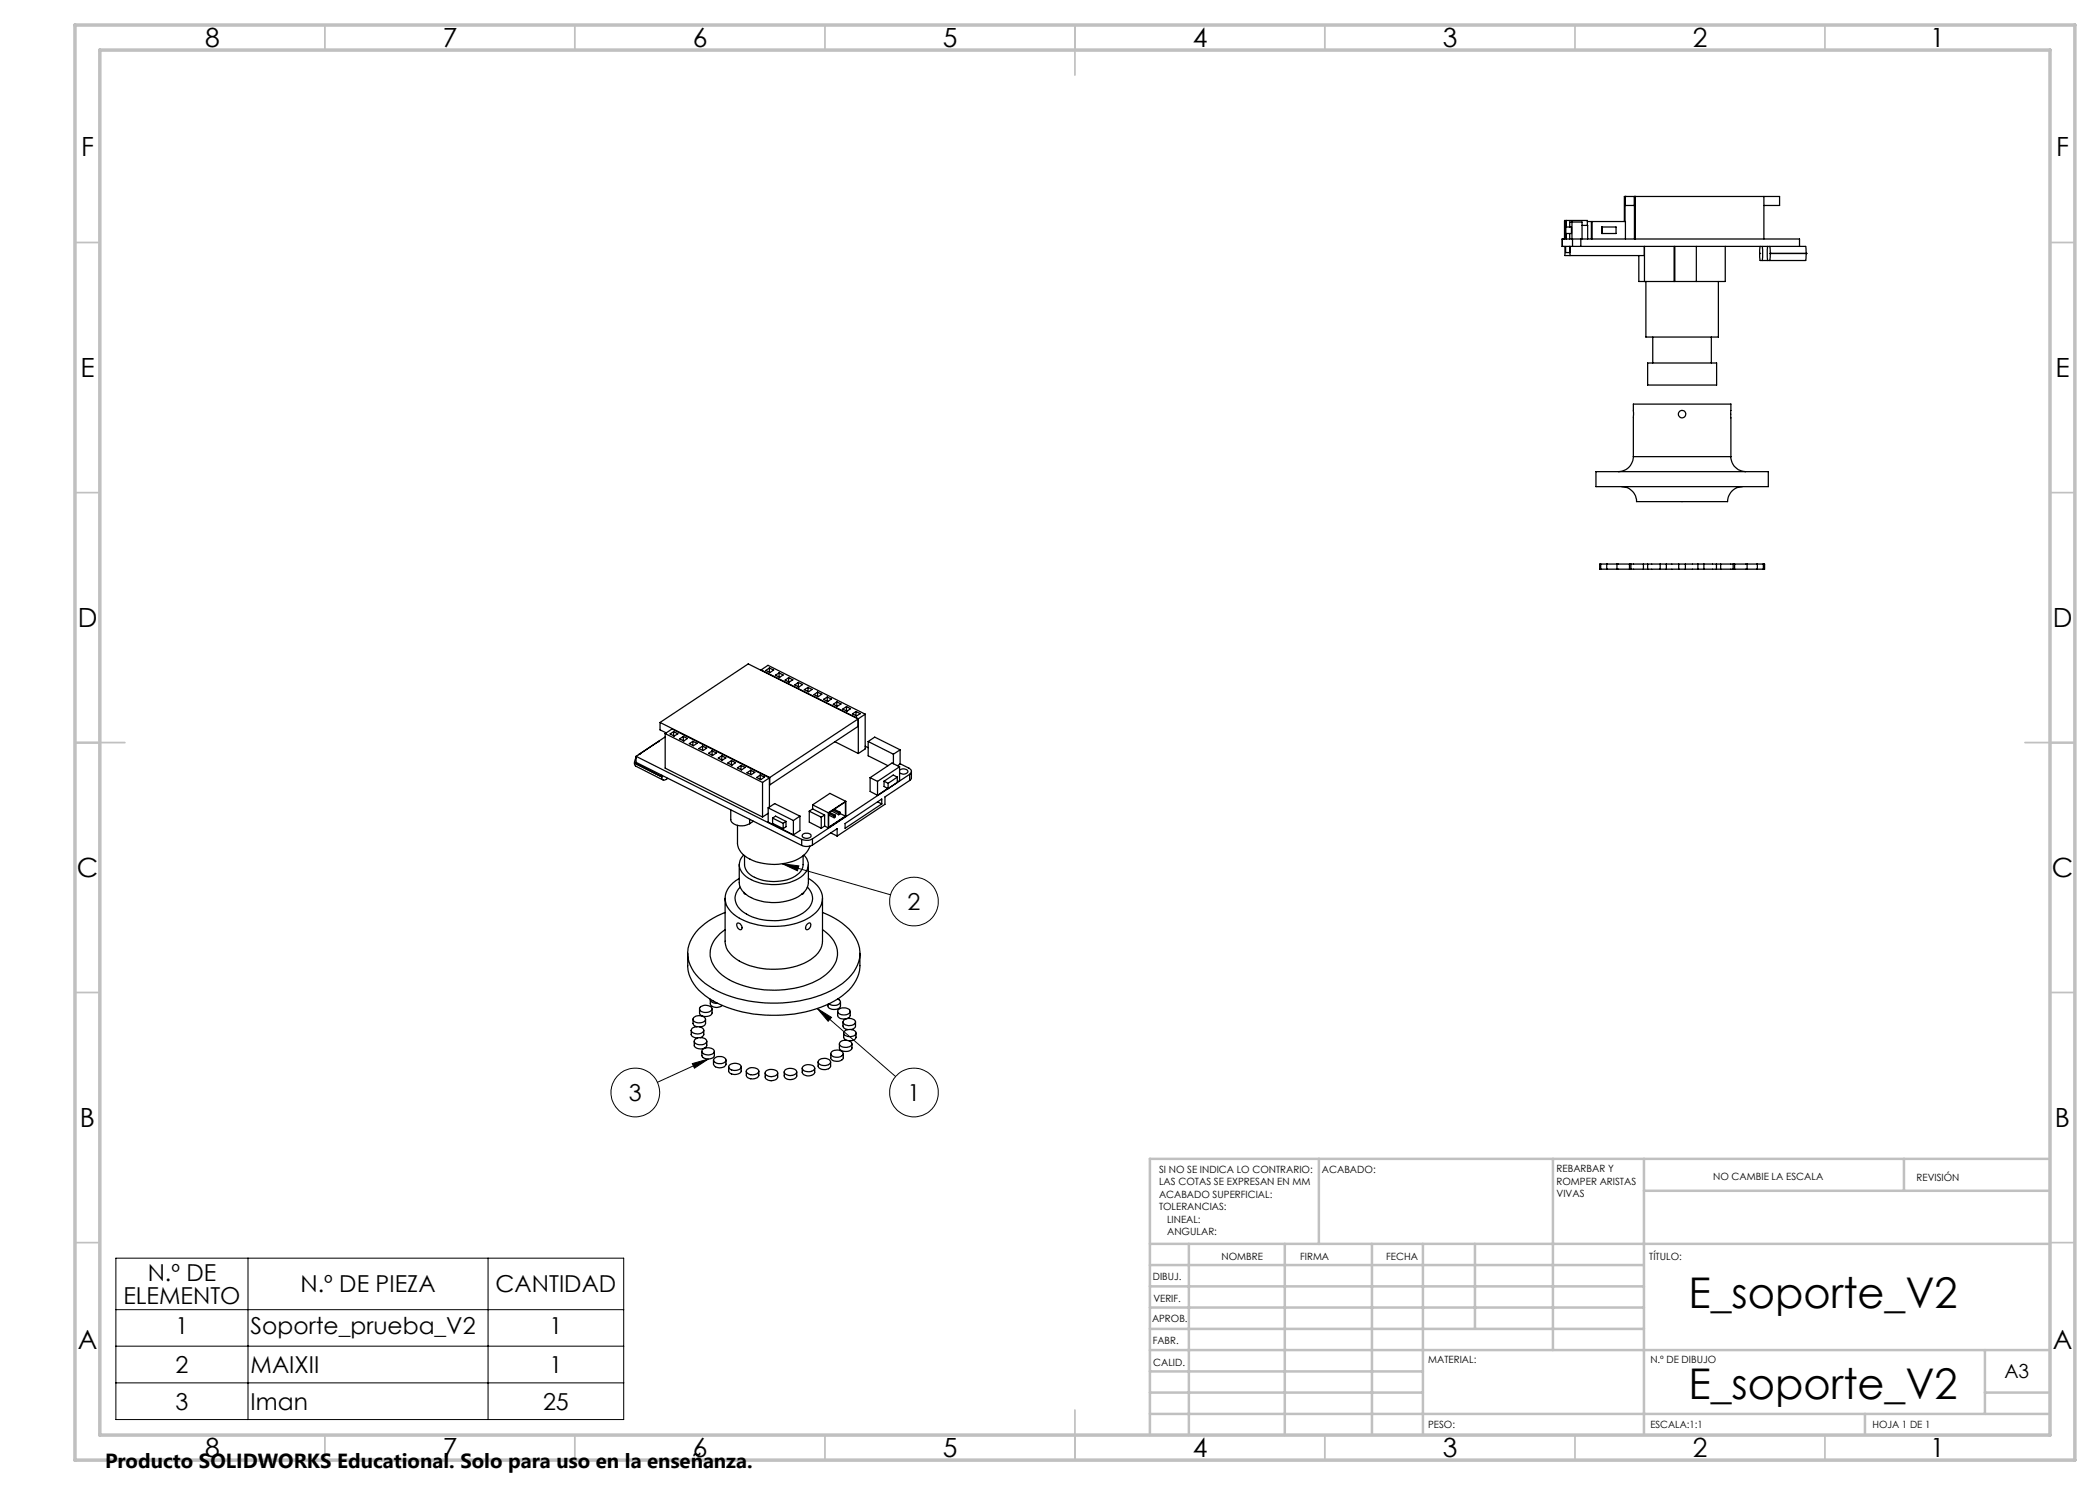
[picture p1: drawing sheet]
<svg xmlns="http://www.w3.org/2000/svg" width="420mm" height="297mm" viewBox="0 0 420 297" stroke-linecap="round" stroke-linejoin="round" font-family="sans-serif">
<g fill="none" stroke="#000" stroke-width=".25">
<path d="M325 39.3h.1M325 39.3v5M326.9 39.3h.1M326.9 39.3v8.5M327.1 39.3v8.5M352.8 39.3v8.5M312.5 47.8h.1M312.5 49.3h.1M312.5 47.8v1.5M312.5 47.8h2M312.5 49.3h.5v1.8h15.9v-1.8M312.9 47.7h.4"/>
<path d="M312.9 44.2h.4M313 45.4h1.3v1.3h-1.3zM313.1 49.3h.8v1.2h-.8zM313.2 45.4v1.3M313.3 44.1v1.3M313.3 46.7v1.1M313.9 45.4v-1h2.5v3.4M313.9 46.7v1.1M314.4 44.4v3.4M314.5 47.8h1.7M314.5 49.3h1.7M314.5 47.8v1.5"/>
<path d="M314.5 49.3h-.5v1.8M316.2 49.3h44.9l.1 1.4M316.2 47.8v1.5M316.2 47.8h43.7v1.5M316.4 45.1h1.1v2.7M317.5 44.3h7.6v3.5M317.5 45.1v-1h-4.6v3.7M318.3 44.3v3.5M318.4 44.3v3.5M320.4 45.4h2.8v1.3h-2.8zM320.4 45.4v1.3M325 41.1h1.9"/>
<path d="M326.9 41.1h.1M327.8 51.1v5.2h7.2M328.9 49.3v7M329.2 56.3v11.1h14.5v-11.1M334.8 49.3v7M335 56.3h4.3M335 49.3v7M339.3 49.3v7M345.1 49.3v7h-5.8M351.9 50.7l.1 1.4h9.1l.1-1.4M351.9 50.7h.1M352 49.3l-.1 1.4"/>
<path d="M352.4 49.3l.1 .6-.1 2.2M352.8 41.1h3.1v-1.8h-31v5M353.6 49.3l-.2 .6 .2 2.2M353.9 49.3l.1 1.4M354 50.7l-.1 1.4M354 50.7h.1M354 50.7h7.2M361.2 50.7h.1M329.5 72.6h13.8v4.4h-13.8zM330.6 67.4v5.2M342.3 67.4v5.2M319.2 94.3h34.5v3h-34.5z"/>
<path d="M324.3 97.3a3.1 3.1 0 0 1 3 3h18.2a3.1 3.1 0 0 1 3-3M326.7 91.3a3 3 0 0 1-3 3M326.7 91.3v-10.5h19.5v10.5M326.7 91.3h19.5M346.2 91.3a3 3 0 0 0 3 3M320.1 113.8h1.2M320.1 112.8h1.2M320.1 112.8h-.2v1h.2M320.1 112.8v1M321.3 113.8h2.1M321.3 112.8h2.1M321.3 112.8v1"/>
<path d="M323.4 112.8h2.5M323.4 113.8h2.5M323.4 112.8v1M325.9 113.8h.3M325.9 112.8h.3M325.9 112.8v1M326.2 113.8h2.5M326.2 112.8h2.5M326.2 112.8v1M328.7 112.8h.8M328.7 113.8h.8M328.7 112.8v1"/>
<path d="M329.5 113.8h2.5M329.5 112.8h2.5M329.5 112.8v1M332 113.8h1.3M332 112.8h1.3M332 112.8v1M333.3 113.8h2.4M333.3 112.8h2.4M333.3 112.8v1M335.7 112.8h1.4M335.7 113.8h1.4M335.7 112.8v1"/>
<path d="M337.1 113.8h2.5M337.1 112.8h2.5M337.1 112.8v1M339.6 112.8h1.2M339.6 113.8h1.2M339.6 112.8v1M340.8 113.8h2.5M340.8 112.8h2.5M340.8 112.8v1M343.3 112.8h.8M343.3 113.8h.8M343.3 112.8v1"/>
<path d="M344.1 112.8h2.5M344.1 113.8h2.5M344.1 112.8v1M346.6 112.8h.3M346.6 113.8h.3M346.6 112.8v1M346.9 113.8h2.5M346.9 112.8h2.5M346.9 112.8v1M349.4 113.8h2.1M349.4 112.8h2.1M349.4 112.8v1"/>
<path d="M351.5 112.8h1.1M351.5 113.8h1.1M351.5 112.8v1M352.6 113.8h.1M352.6 112.8h.1M352.7 112.8h.2v1h-.2M352.7 112.8v1M152.2 134l19.5 9.8M152.2 134l1.4-.9 19.4 9.7M152.2 134v.1M153.2 134.1l.7-.5 .8 .4-.7 .5zM153.9 133.6v.8"/>
<path d="M155.1 135l.7-.4 .8 .4-.7 .5zM155.8 134.6v.8M157 136l.7-.5 .9 .5-.8 .4zM157.7 135.5v.9M159 137l.7-.5 .8 .4-.7 .5zM159.7 136.5v.8M160.9 137.9l.7-.4 .8 .4-.7 .5zM161.6 137.5v.8M162.8 138.9l.7-.5 .9 .4-.8 .5zM163.5 138.4v.9M164.7 139.9l.8-.5 .8 .4-.7 .5zM165.5 139.4v.9"/>
<path d="M126.9 152.6h.1M126.9 152.6l.3 .6 5.4 2.8M126.9 152.6l5.4 2.8M127.2 151.5l-.3 1.1M127.2 151.3l33.1 16.6M127.2 151.3v1.2l33.1 16.6M127.8 150.9h.1M131.7 148.3h.1M131.7 148.3l-3.9 2.6M131.8 148.2l-.1 .1M132 144.5l17.6-11.7 22 11-17.6 11.7M132 144.5v1.5l1.2 .6"/>
<path d="M132 144.5l22 11M132.3 155.4a.56 .56 0 0 0 .3 .6 .56 .56 0 0 0 .6-.1l.4-.2M132.3 155.4h.1M132.4 155l-.1 .4M133 147.4l-5.8 3.9M133 146.7v6.9l19.5 9.8M133 146.7l19.5 9.8M133 146.7l1.4-.9 19.5 9.8M134 146.8l.7-.5 .9 .5-.8 .4zM134.7 146.3v.9M135.9 147.8l.8-.5 .8 .4-.7 .5zM136.7 147.3v.8"/>
<path d="M137.9 148.7l.7-.4 .8 .4-.7 .5zM138.6 148.3v.8M139.8 149.7l.7-.5 .8 .4-.7 .5zM140.5 149.2v.9M141.7 150.7l.7-.5 .9 .4-.8 .5zM142.4 150.2v.8M143.7 151.6l.7-.4 .8 .4-.7 .4zM144.4 151.2v.8M145.6 152.6l.7-.5 .8 .4-.7 .5zM146.3 152.1v.9M147.5 153.6l.7-.5 .8 .4-.7 .5zM148.2 153.1v.8"/>
<path d="M149.4 154.5l.7-.4 .9 .4-.8 .4zM150.1 154.1v.8M151.3 155.5l.7-.5 .9 .4-.7 .5zM152 155v.9M152.5 156.5v6.9M153.9 155.6l-1.4 .9M153.9 155.6v5.8M153.9 156.9l.1 .1M154 155.5v1.5M166.7 140.9l.7-.5 .8 .4-.7 .4zM167 148.3l4.7 2.4M167.4 140.4v.8"/>
<path d="M168.6 141.8l.7-.5 .8 .4-.7 .5zM169.3 141.3v.9M170.5 142.8l.7-.5 .8 .4-.7 .5zM171.2 142.3v.9M171.6 145.3l-17.6 11.7M171.7 143.8v6.9M173 142.8v7l-1.3 .9M173 149.3l.6 .2M173 142.8l-1.3 1M173.6 148.3v2.9l4 1.9M173.6 148.3l5.1 2.5M173.6 148.3l1.3-.9 5.1 2.6"/>
<path d="M174 155.5v2.8l1.5 .8M174 155.5l1.5 .8M175.5 156.3v2.8M176.8 156.2v1.1l.8 .4M176.8 156.2l.8 .5M177.6 157.7l-2.1 1.4M177.6 156.7v1M178.7 150.8v1.9M179.5 155.4l-.9-.4-1.8 1.2M179.5 155.4l-1.9 1.3M179.5 155.4v1.1l-1.9 1.2M179.9 154a1.04 1.04 0 0 1 1.7 .4 1.18 1.18 0 0 1-1.7 .2"/>
<path d="M179.9 153.3v2.8l-.4 .3M179.9 153.3l-1.5-.7-4.4 2.9M179.9 153.3l-4.4 3M180 152.7l1.8 .9a.67 .67 0 0 1 .5 .6 .67 .67 0 0 1-.4 .7M180 150v2.8l-.5 .3M180 150l-1.3 .8M181.9 154.9l-19.4 12.9M181.9 156.1l-4.9 3.3v1.5l-9.6 6.3M181.9 154.9v1.2M182.3 154.3v1.3l-.4 .5M145 179.7v8.5a5.2 5.2 0 0 0 3.5 4.3 15.3 15.3 0 0 0 13.6-.6 4.6 4.6 0 0 0 2.4-3.7v-8.5M146.2 162v1.9a2.18 2.18 0 0 0 2.7 1.2l1-.4"/>
<path d="M147.5 165.1v3.6a4.2 4.2 0 0 0 3.1 3.4 10.9 10.9 0 0 0 10.1-1l.7-.8 .6-1.1M147.8 172.9v3.6a3.9 3.9 0 0 0 3 3.3 10.5 10.5 0 0 0 9.4-.8l.4-.4a2.98 2.98 0 0 0 1.1-2.1v-3.6M147.8 175.7a4.4 4.4 0 0 0-2.5 5.3 8.4 8.4 0 0 0 6.3 4 14.3 14.3 0 0 0 11.1-2.1 3.9 3.9 0 0 0-.2-6.7l-.8-.5M148 177.4a3.1 3.1 0 0 0 .8 5.1 11.6 11.6 0 0 0 12.2-.2 2.97 2.97 0 0 0 .5-4.9M148.7 171a2.65 2.65 0 0 0 .5 4.3 10.2 10.2 0 0 0 11.4-.3 2.58 2.58 0 0 0 .2-4M148.8 178.5v.2l.3 .1M148.9 171.2v1.7a3.2 3.2 0 0 0 2.6 2.8 8.6 8.6 0 0 0 8.4-1.1 2.37 2.37 0 0 0 .7-1.7v-1.7M149.9 163.9v.8M150.7 164.2l-.8 .5M153.6 162.7l-1.1 .7M153.6 161.6v2.8l5.1 2.6M153.6 161.6l5.1 2.5"/>
<path d="M153.6 161.6l1.3-.9 5.1 2.5M154.5 163.6l.6-.4 2.1 1.1M154.5 163.6l2.1 1.1M154.5 163.6v1.1l2.1 1M156.6 164.7v1M157.2 164.3v1l-.6 .4M157.2 164.3l-.6 .4M158.7 164.1v2.9M160 163.2v2.9l-1.3 .9M160 163.2l-1.3 .9M160.3 167.9v1.2M160.6 166.8a1.11 1.11 0 0 1 1.6 .3 .97 .97 0 0 1-.9 .6 .97 .97 0 0 1-.9-.6z"/>
<path d="M160.7 178.5v.2l-.3 .1M161.9 162.2v2.2l2.4 1.3M161.9 162.2l2.4 1.2M162.5 169a2.47 2.47 0 0 1-2.2 .1M162.5 167.8a2.64 2.64 0 0 1-2.2 .1M162.5 167.8v1.2M162.5 161v.8M162.5 161.8l2.4 1.2M162.5 161l3.2 1.6M162.5 161.8l-.6 .4M164.3 163.4v2.3M164.9 165.2l-.6 .5"/>
<path d="M164.9 165.2l.8 .4M164.9 163v2.2M164.9 163l-.6 .4M165.7 162.6v3M165.7 162.6l3.4-2.2v2.8l-3.4 2.2zM165.7 162.7l1.1 .5M165.7 163l1.1 .5M165.9 162.5l1.2 .6M166.2 166.6l1.2 .6M166.3 162.2l1.4 .7M166.6 162l1.1 .6M166.8 163.2v.3"/>
<path d="M166.9 161.9l1.1 .6M167.1 163.1l-.3 .1M167.1 163.1v.3l-.3 .1M167.4 167.2v-1.5l-4.9 3.3M167.7 162.6v.3M168 162.7l1.1 .5M168 162.5v.3l-.3 .1M168 162.5l-.3 .1M169 164.7l7.4-4.9v1l-7.4 4.9zM169.2 160.3v3l-3.5 2.3M169.2 160.3l-3.5 2.3M169.2 160.3l-3.2-1.6-3.5 2.3"/>
<path d="M175.5 160.4l.9 .4M137.5 190.7a11.8 11.8 0 0 0 .3 4.1 11.7 11.7 0 0 0 7.5 6.6 27.3 27.3 0 0 0 21.6-1.2 8.9 8.9 0 0 0 5.1-6.7v-2.8M142.1 199.8a1.14 1.14 0 0 0 1.4 .9M142.1 200v.8a1.47 1.47 0 0 0 2.3 .3M145 182.5a11.6 11.6 0 0 0-7.2 6.5 7.2 7.2 0 0 0 3.2 7.7 24 24 0 0 0 15.5 3.9 21.9 21.9 0 0 0 12.7-4.5 6.6 6.6 0 0 0 2-8.4 12.7 12.7 0 0 0-6.7-5.2M145 185.9a5.5 5.5 0 0 0-2.8 5.9 7.9 7.9 0 0 0 5.1 4.8 20.2 20.2 0 0 0 16.7-.8 6 6 0 0 0 3.4-5.9 6.4 6.4 0 0 0-2.9-4M147.4 184.7a.78 .78 0 0 1 .8 .4 .78 .78 0 0 1 0 .8 .95 .95 0 0 1-.8-1.2zM161.4 184.9l.5-.3a.75 .75 0 0 1 .1 .9 .75 .75 0 0 1-.8 .3l-.1-.5zM167.6 199.8a.65 .65 0 0 1 .5 .7 .65 .65 0 0 1-.8 .5h-.9l-.6-.2M138.3 206.1v.8l.1 .4 1.1 .3M138.4 205.7a1.59 1.59 0 0 1 2.4 .3 1.43 1.43 0 0 1-2.5 .1zM138.6 203.9l.1 1 .7 .4"/>
<path d="M138.7 203.5a1.59 1.59 0 0 1 2.4 .3 1.46 1.46 0 0 1-2.5 .1zM138.9 208.2v.9a1.43 1.43 0 0 0 2.5 0v-.9M139 207.9a1.55 1.55 0 0 1 2.4 .3 1.51 1.51 0 0 1-2.5 .3zM139.9 201.8v.8a1.47 1.47 0 0 0 2.4 .3l.1-.3v-.8M140.1 201.4a1.61 1.61 0 0 1 2.3 .4 1.46 1.46 0 0 1-2.5 0zM140.4 210.3v.8a1.46 1.46 0 0 0 2.5 0v-.8M140.5 209.9a1.61 1.61 0 0 1 2.4 .4 1.45 1.45 0 0 1-2.5 0zM140.8 206.1l-.1 .9-.6 .5M141.1 203.9v.8l-.1 .3-1 .4M142.7 212v.8a1.43 1.43 0 0 0 2.5 0v-.8M142.9 211.7a1.5 1.5 0 0 1 2.3 .3 1.46 1.46 0 0 1-2.5 0zM145.7 213.4v.8a1.46 1.46 0 0 0 2.5 0v-.8"/>
<path d="M145.9 213a1.54 1.54 0 0 1 2.3 .4 1.45 1.45 0 0 1-2.5 0zM149.3 214.2v.8a1.43 1.43 0 0 0 2.5 0v-.8M149.4 213.9a1.54 1.54 0 0 1 2.4 .4 1.44 1.44 0 0 1-2.5-.1zM153 214.6v.8a1.43 1.43 0 0 0 2.5 0v-.8M153.2 214.2a1.79 1.79 0 0 1 2.3 .2v.2a1.53 1.53 0 0 1-2.4 .2zM156.8 214.4v.8a1.43 1.43 0 0 0 2.5 0v-.8M157 214a1.55 1.55 0 0 1 2.3 .4 1.53 1.53 0 0 1-2.4 .2zM160.4 213.6v.9a1.43 1.43 0 0 0 2.5 0v-.9M160.7 213.3a1.7 1.7 0 0 1 2.2 .2 1.11 1.11 0 0 1-1.6 .8 .67 .67 0 0 1-.7-.3 .67 .67 0 0 1 .1-.7zM163.6 212.4v.8a1.46 1.46 0 0 0 2.5 0v-.8M163.8 212a1.48 1.48 0 0 1 2.3 .4 1.52 1.52 0 0 1-2.4 .1zM166.2 210.7v.9a1.48 1.48 0 0 0 2.2 .3l.3-.3v-.9"/>
<path d="M166.4 210.3a1.43 1.43 0 0 1 2.2 .5 1.51 1.51 0 0 1-2.4 .1zM167.5 202.3v.8a1.46 1.46 0 0 0 2.5 0v-.8M167.6 202a1.65 1.65 0 0 1 2.4 .2 1.2 1.2 0 0 1-1.7 .7l-.5-.2a.51 .51 0 0 1-.2-.7zM167.9 208.8v.8a1.39 1.39 0 0 0 2 .5l.5-.4v-.9M168.1 208.3a1.75 1.75 0 0 1 2.3 .3 1.14 1.14 0 0 1-1.7 .8h-.3a.57 .57 0 0 1-.5-.4 .57 .57 0 0 1 .2-.7zM168.1 200.4v.8a1.51 1.51 0 0 1-2.5 .1v-.4M168.6 204.4l.1 1.1 .9 .4M168.7 206.6v.9l.7 .6M168.8 204a1.46 1.46 0 0 1 2.3 .5 1.42 1.42 0 0 1-2.5-.2zM168.9 206.2a1.65 1.65 0 0 1 2.3 .3 1.14 1.14 0 0 1-1.7 .8l-.5-.2a.51 .51 0 0 1-.1-.9zM171.1 204.4l-.1 1.1-.8 .4M171.2 206.6v.9l-.2 .4-.5 .2h-.7"/>
<circle cx="336.4" cy="82.8" r=".74"/>
</g>
<g fill="none" stroke="#000" stroke-width=".2">
<path d="M156.5 172.8l3.3 .4-.3 1zM156.5 172.8l21.6 6.2M138.5 212.7l3.2-.9-2.8 1.8zM141.7 211.8l-10.2 4.7M163.5 201.7l15.6 13.6M163.5 201.7l2.8 1.8-.7 .8zM23.2 251.6h101.5v32.3h-101.5zM49.6 251.6v32.3M97.6 251.6v32.3M23.2 261.9h101.5M23.2 269.2h101.5M23.2 276.6h101.5"/>
<circle cx="182.8" cy="180.3" r="4.9"/>
<circle cx="127.1" cy="218.5" r="4.9"/>
<circle cx="182.8" cy="218.5" r="4.9"/>
</g>
<g fill="none" stroke="#c0c0c0" stroke-width=".35">
<path d="M65 5v5M115 5v5M165 5v5M215 5v10M265 5v5M315 5v5M365 5v5M15 48.5h5M410 48.5h5M15 98.5h5M410 98.5h5M15 148.5h10"/>
<path d="M405 148.5h10M15 198.5h5M410 198.5h5M15 248.5h5M410 248.5h5M65 287v5M115 287v5M165 287v5M215 282v10M265 287v5M315 287v5M365 287v5"/>
</g>
<g fill="none" stroke="#c0c0c0" stroke-width=".5">
<path d="M263.8 231.8v17M310.6 231.8v38.2M328.8 231.8v55.2M328.8 238.2h81.2M380.8 231.8v6.4M410 231.8h-180v55.2M230 248.8h180M230 257.3h98.8M230 253h98.8M237.8 248.8v38.2M257 248.8v38.2M274.4 248.8v38.2"/>
<path d="M284.6 248.8v38.2M295 248.8v17M230 265.8h98.8M230 261.5h98.8M230 278.5h54.6M230 274.3h54.6M230 270h180M397 278.5h13M397 270v12.8M230 282.8h180M373 282.8v4.2"/>
</g>
<path d="M15 5h400v287h-400zM20 10h390v277h-390z" fill="none" stroke="#c0c0c0" stroke-width=".7"/>
<path d="M156.5 172.8l3.3 .4-.3 1zM163.5 201.7l2.8 1.8-.7 .8zM138.5 212.7l3.2-.9-2.8 1.8z" fill="#000"/>
<g font-size="8.5">
<text x="337.7" y="261.6">E_soporte_V2</text>
<text x="337.7" y="279.7">E_soporte_V2</text>
</g>
<g font-size="5.3">
<text x="41" y="9.5">8</text>
<text x="88.5" y="9.5">7</text>
<text x="138.5" y="9.5">6</text>
<text x="188.5" y="9.5">5</text>
<text x="238.5" y="9.5">4</text>
<text x="288.5" y="9.5">3</text>
<text x="338.5" y="9.5">2</text>
<text x="386" y="9.5">1</text>
<text x="16.2" y="31.3">F</text>
<text x="411.2" y="31.3">F</text>
<text x="16.1" y="75.5">E</text>
<text x="411.1" y="75.5">E</text>
<text x="15.5" y="125.5">D</text>
<text x="410.5" y="125.5">D</text>
<text x="15.4" y="175.5">C</text>
<text x="410.4" y="175.5">C</text>
<text x="16" y="225.5">B</text>
<text x="411" y="225.5">B</text>
<text x="15.5" y="269.8">A</text>
<text x="410.5" y="269.8">A</text>
<text x="41" y="291.5">8</text>
<text x="88.5" y="291.5">7</text>
<text x="138.5" y="291.5">6</text>
<text x="188.5" y="291.5">5</text>
<text x="238.5" y="291.5">4</text>
<text x="288.5" y="291.5">3</text>
<text x="338.5" y="291.5">2</text>
<text x="386" y="291.5">1</text>
</g>
<g font-size="4.7">
<text x="181.5" y="182">2</text>
<text x="125.8" y="220.2">3</text>
<text x="181.5" y="220.2">1</text>
<text x="29.5" y="256.2">N.º DE</text>
<text x="24.7" y="260.7">ELEMENTO</text>
<text x="60.1" y="258.5">N.º DE PIEZA</text>
<text x="99.1" y="258.5">CANTIDAD</text>
<text x="35.1" y="266.8">1</text>
<text x="50.1" y="266.8">Soporte_prueba_V2</text>
<text x="109.9" y="266.8">1</text>
<text x="35.1" y="274.6">2</text>
<text x="50.1" y="274.6">MAIXII</text>
<text x="109.9" y="274.6">1</text>
<text x="35.1" y="281.9">3</text>
<text x="50.1" y="281.9">Iman</text>
<text x="108.6" y="281.9">25</text>
</g>
<text font-size="4.1" x="21" y="293.7">Producto SOLIDWORKS Educational. Solo para uso en la enseñanza.</text>
<text font-size="3.9" x="400.9" y="275.5">A3</text>
<g font-size="2">
<text x="231.8" y="234.6">SI NO SE INDICA LO CONTRARIO:</text>
<text x="231.8" y="237.1">LAS COTAS SE EXPRESAN EN MM</text>
<text x="231.8" y="239.6">ACABADO SUPERFICIAL:</text>
<text x="264.4" y="234.6">ACABADO:</text>
<text x="311.3" y="234.5">REBARBAR Y</text>
<text x="311.3" y="237">ROMPER ARISTAS</text>
<text x="311.3" y="239.5">VIVAS</text>
<text x="342.6" y="236">NO CAMBIE LA ESCALA</text>
<text x="383.3" y="236.2">REVISIÓN</text>
<text x="231.8" y="242.1">TOLERANCIAS:</text>
<text x="233.4" y="244.6">LINEAL:</text>
<text x="233.4" y="247.1">ANGULAR:</text>
<text x="244.3" y="252">NOMBRE</text>
<text x="260" y="251.9">FIRMA</text>
<text x="277.2" y="251.9">FECHA</text>
<text x="329.9" y="251.9">TÍTULO:</text>
<text x="230.6" y="256.1">DIBUJ.</text>
<text x="230.7" y="260.3">VERIF.</text>
<text x="230.4" y="264.4">APROB.</text>
<text x="230.5" y="268.8">FABR.</text>
<text x="230.7" y="273.1">CALID.</text>
<text x="285.6" y="272.5">MATERIAL:</text>
<text x="330.1" y="272.5">N.º DE DIBUJO</text>
<text x="285.6" y="285.5">PESO:</text>
<text x="330.1" y="285.6">ESCALA:1:1</text>
<text x="374.5" y="285.6">HOJA 1 DE 1</text>
</g>
</svg>
